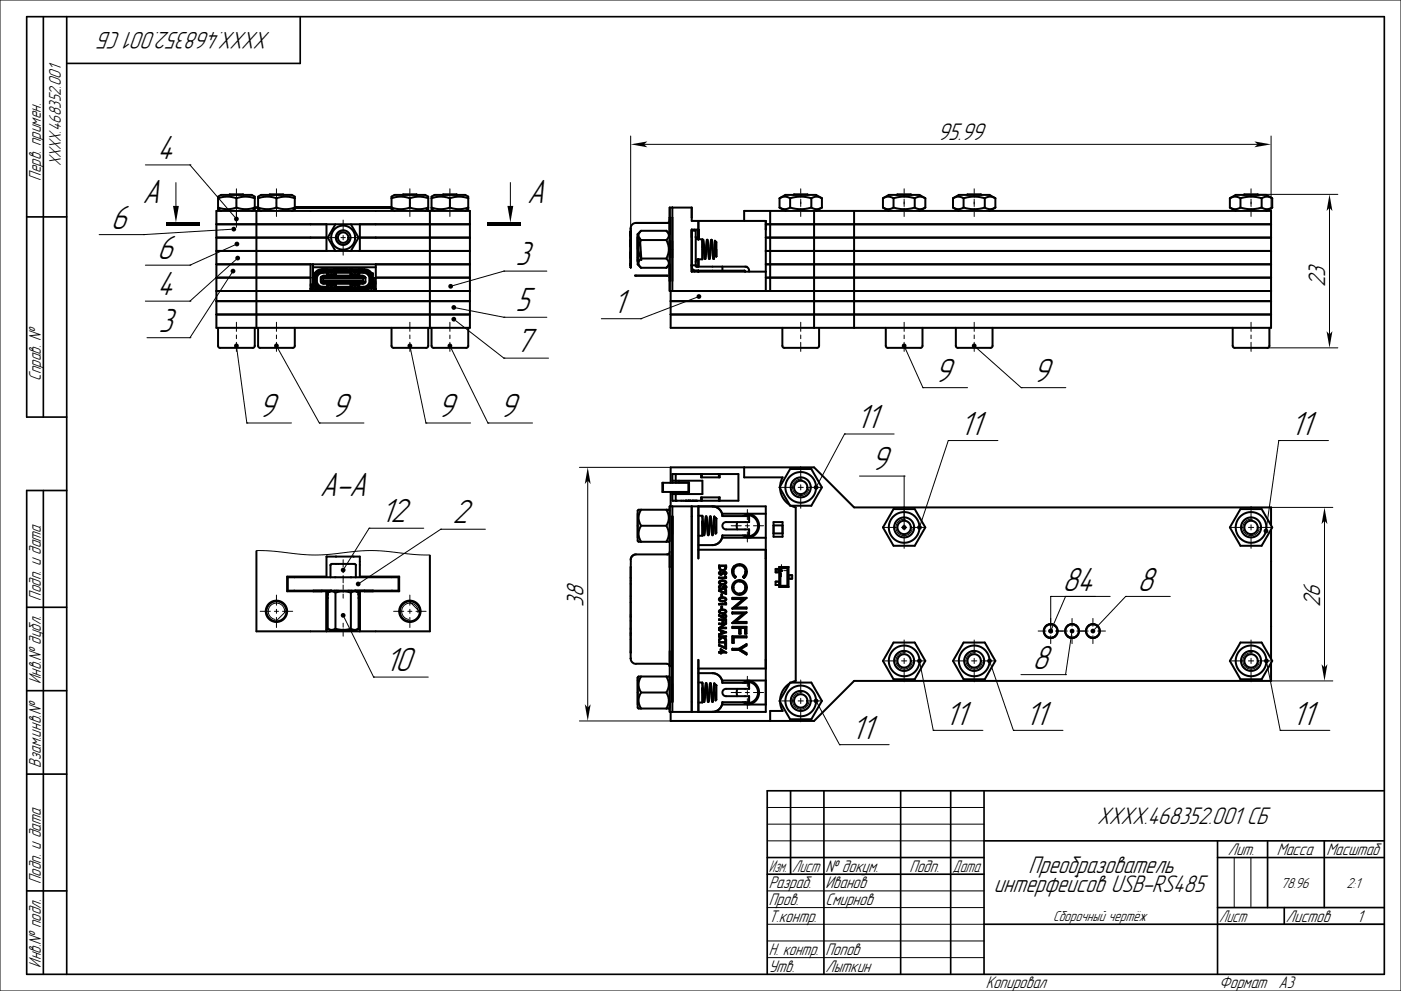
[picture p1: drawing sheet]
<svg xmlns="http://www.w3.org/2000/svg" width="420mm" height="297mm" viewBox="0 0 420 297" stroke-linecap="round" stroke-linejoin="round" font-family="sans-serif">
<path d="M0 0h420v297h-420zM230 252h65M230 242h65M230 247h65M370 257v15M375 257v15M230 277h65M230 267h65M230 272h65M365 277h50M230 282h65M230 287h65" fill="none" stroke="#000002" stroke-width=".3"/>
<g fill="none" stroke="#000002" stroke-width=".5">
<path d="M13 5v120M20 5v287M90 5v14h-70M8 65h12M20 125h-12v-120h407v287h-407v-145h12M13 147v145M8 182h12M8 207h12M8 232h12M237 237v25M247 237v55M270 237v55"/>
<path d="M285 237v55M295 237v55M415 237h-185v55M230 257h65M295 252h120M365 257h50M365 252v40M380 252v20M397 252v20M8 267h12M230 262h65M295 277h120"/>
<path d="M365 272h50M385 272v5"/>
</g>
<path d="M201 87.2h180v3.1h-180zM223.2 81.1h.1M244 87.2v3.1M256 87.2v3.1" fill="none" stroke="#000002" stroke-width=".6"/>
<circle cx="223.6" cy="79.9" r=".3" fill="#000002"/>
<g fill="none" stroke="#000002" stroke-width=".6">
<path d="M189.1 68.4v2.6M189.1 71.9v5.5M189.1 79v.1M189.1 79.5v.3M190.7 66.8h9.3M200.8 65.2v19M207.4 69.1h1.2l.1 10.8h14.8l.8 .5 .3 1M207.4 79.9l.3 .9 .7 .3h14.8l.2 .3M207.4 79.5h1.2M207.4 68.8v12.6M208.6 70.9l.5 .7M208.7 71.4l.5 .3"/>
<path d="M209.1 71.7h.3M209.2 77.7l-.5 .2M209.4 77.7l-.6 .2-.2 .6M209.4 71.7h1.2v6h-1.2M209.4 68.8v2.9M209.4 77.7v2.2M216.6 79.9v1.2M229.6 75.2h151.4v12h-150.1v-12M229.6 79.2h151.4M244 75.2v12M256 75.2v12M190.4 82.6h9.7"/>
<path d="M201 90.3h180v8h-180zM201 94.3h180M209.4 81.1v.3M229.6 83.2h151.4M244 90.3v8M256 90.3v8"/>
</g>
<circle cx="200.1" cy="66.8" r=".3" fill="#000002"/>
<g fill="none" stroke="#000002" stroke-width=".6">
<path d="M233.7 59.4a2.81 2.81 0 0 1 3.2 0M233.7 59.4l1.7-1h9.2l1.8 1M233.7 59.4v2.8M236.9 59.4a10.5 10.5 0 0 1 6.3 0M236.9 59.4v2.8M243.2 59.4a2.81 2.81 0 0 1 3.2 0M243.2 59.4v2.8M246.4 59.4v2.8M191.9 71.5l.4 6.4M192.2 77.5l-.1 .1a1.65 1.65 0 0 0 .1 2.7M192.2 71.9a5.6 5.6 0 0 0 0 5.6M192.2 69.2a1.68 1.68 0 0 0 0 2.7"/>
<path d="M192.2 69.2l-1 1v9.1l1 1M192.2 69.2h7.6M192.2 71.9h7.6M192.2 77.5h7.6M192.2 76.6l-.2 1.2M199.8 69.2a1.66 1.66 0 0 1 0 2.7M199.8 69.2l1 1M199.8 71.9a5.6 5.6 0 0 1 0 5.6M199.8 77.5a1.75 1.75 0 0 1 0 2.8M200.8 66l-.3 .6-.4 .2h-9.4a1.6 1.6 0 0 0-1.6 1.6v11.8M200.8 79.3l-1 1M201.6 62.2v25"/>
<path d="M208.2 68.8v.3M209.4 66.2v5.5M209.4 77.7v2.2M209.4 68.8h-2v12.6h22.2M210.5 72.4l.2-.5 .5 5.3 .3 .4M210.7 71.9l.2 .3 .6 5.4M210.7 72.1l-.2 2.1M211.4 77.3l.5-5.4 .6 5.3 .2 .4M211.9 71.9l.3 .3 .5 5.4M212 72.1l-.5 5.5M212.6 77.3l.6-5.4 .5 5.3 .3 .4M213.2 71.9l.3 .3 .5 5.4"/>
<path d="M213.3 72.1l-.6 5.5M214.1 77.4l-.1 .2M214.1 76l-.2 1.3M214.1 76v1.4M214.3 72.1l.5 .5-.1 4.3-.4-4.8-.2 3.9M214.6 75.3l-.5 2.1M223.1 66.2v-3h157.9v12h-151.4M229.6 71.2h151.4M229.6 67.2h151.4M230.9 63.2v12M233.7 62.2a2.81 2.81 0 0 0 3.2 0M233.7 62.2l1.7 1"/>
<path d="M236.9 62.2a10.5 10.5 0 0 0 6.3 0M243.2 62.2a2.81 2.81 0 0 0 3.2 0M244 63.2v12M246.4 62.2l-1.8 1M256 63.2v12M190.3 82.6h9.7M192.2 80.3h7.6M201 87.2h-.2v-25h6.6v4h22.2v21M208.2 81v.4M209.4 81.1v.3"/>
</g>
<path d="M377 43.3h-183.9" fill="none" stroke="#000002" stroke-width=".3"/>
<g fill="#000002">
<path d="M189.1 43.3l5-.9-1 .9 1 .8z" fill-rule="evenodd"/>
<path d="M376 42.4l5 .9-5 .8 1-.8z" fill-rule="evenodd"/>
</g>
<g fill="none" stroke="#000002" stroke-width=".3">
<path d="M189.1 40.8v31.1M240 56.6v1.4M240 58.6v.5M240 59.7v2.2M271 56.6v1.4M271 58.6v.5M271 59.7v2.2M375 56.6v1.4M375 58.6v.5M375 59.7v2.2M381 40.8v26.4M240 62.4v.6"/>
<path d="M240 63.5v1.4M271 62.4v.6M271 63.5v1.4M375 62.4v.6M375 63.5v1.4M398.6 62.3v38M240 96.6v2.7M271 96.6v2.7M375 96.6v2.7M240 100.4v1.1M240 102.6v2.7M271 100.4v1.1"/>
<path d="M271 102.6v2.7M375 100.4v1.1M375 102.6v2.7"/>
</g>
<g fill="none" stroke="#000002" stroke-width=".6">
<path d="M237.9 58.4l.1-.1h4l.2 .1M264.7 59.4a2.81 2.81 0 0 1 3.2 0M264.7 59.4v2.8M264.7 59.4l1.7-1h9.2l1.8 1M267.9 59.4a10.5 10.5 0 0 1 6.3 0M267.9 59.4v2.8M268.9 58.4l.1-.1h4l.2 .1M274.2 59.4a2.81 2.81 0 0 1 3.2 0M274.2 59.4v2.8M277.4 59.4v2.8M368.7 59.4a2.81 2.81 0 0 1 3.2 0M368.7 59.4l1.7-1h9.2l1.8 1"/>
<path d="M368.7 59.4v2.8M371.9 59.4a10.5 10.5 0 0 1 6.3 0M371.9 59.4v2.8M372.9 58.4l.1-.1h4l.2 .1M378.2 59.4a2.81 2.81 0 0 1 3.2 0M378.2 59.4v2.8M381.4 59.4v2.8M264.7 62.2a2.81 2.81 0 0 0 3.2 0M264.7 62.2l1.7 1M267.9 62.2a10.5 10.5 0 0 0 6.3 0M274.2 62.2a2.81 2.81 0 0 0 3.2 0M277.4 62.2l-1.8 1"/>
<path d="M368.7 62.2a2.81 2.81 0 0 0 3.2 0M368.7 62.2l1.7 1M371.9 62.2a10.5 10.5 0 0 0 6.3 0M378.2 62.2a2.81 2.81 0 0 0 3.2 0M381.4 62.2l-1.8 1M234.5 98.3l.1 5.4 .5 .6 10.1-.1 .3-.5v-5.4M265.5 98.3l.1 5.4 .5 .6 10.1-.1 .3-.5v-5.4M369.5 98.3l.1 5.4 .5 .6 10.1-.1 .3-.5v-5.4"/>
</g>
<g fill="#000002">
<path d="M397.7 99.3l.9 1 .8-1-.8 5z" fill-rule="evenodd"/>
<path d="M398.6 58.3l.8 5-.8-1-.9 1z" fill-rule="evenodd"/>
</g>
<path d="M292 56.6v1.4M292 58.6v.5M292 59.7v2.2M377 58.3h24.1M292 62.4v.6M292 63.5v1.4M69.5 81.9l-12.6 19.3M292 96.6v2.7M292 100.4v1.1M292 102.6v2.7M379.9 104.3h21.2" fill="none" stroke="#000002" stroke-width=".3"/>
<g fill="none" stroke="#000002" stroke-width=".6">
<path d="M285.7 59.4a2.81 2.81 0 0 1 3.2 0M285.7 59.4v2.8M285.7 59.4l1.7-1h9.2l1.8 1M288.9 59.4a10.5 10.5 0 0 1 6.3 0M288.9 59.4v2.8M289.9 58.4l.1-.1h4l.2 .1M295.2 59.4a2.81 2.81 0 0 1 3.2 0M295.2 59.4v2.8M298.4 59.4v2.8M285.7 62.2a2.81 2.81 0 0 0 3.2 0M285.7 62.2l1.7 1M288.9 62.2a10.5 10.5 0 0 0 6.3 0"/>
<path d="M295.2 62.2a2.81 2.81 0 0 0 3.2 0M298.4 62.2l-1.8 1M286.5 98.3l.1 5.4 .5 .6 10.1-.1 .3-.5v-5.4"/>
</g>
<circle cx="69.9" cy="81.3" r=".71" fill="#000002"/>
<path d="M44.1 101.2h12.8M56.9 101.2h.1M292.6 104.1l13.5 12.1" fill="none" stroke="#000002" stroke-width=".3"/>
<circle cx="292" cy="103.7" r=".71" fill="#000002"/>
<path d="M271.3 104.3l5.4 11.9M306.1 116.2h.1M306.1 116.2h13.4" fill="none" stroke="#000002" stroke-width=".3"/>
<circle cx="271" cy="103.7" r=".71" fill="#000002"/>
<path d="M208.9 89.1l-16.8 6.4M276.7 116.2h.1M276.7 116.2h13.4" fill="none" stroke="#000002" stroke-width=".3"/>
<circle cx="209.5" cy="88.9" r=".71" fill="#000002"/>
<path d="M97.6 71.2h3.3M102.2 71.2h1.3M102.9 65.9v3.3M102.9 70.6v1.3M102.9 73.2v3.3M103.2 69.2a2.01 2.01 0 0 0-2.3 1.7 2.01 2.01 0 0 0 1.7 2.3 2.01 2.01 0 0 0 2.3-1.7M104.8 71.2h3.3M180.3 95.5h11.8M192.1 95.5h.1" fill="none" stroke="#000002" stroke-width=".3"/>
<g fill="none" stroke="#000002" stroke-width=".6">
<path d="M65.4 59.4a8 8 0 0 1 5.5 0M70.9 59.4a8 8 0 0 1 5.5 0M70.9 59.4v2.8M64.9 63.2h76v35.1h-76zM64.9 79.2h76M64.9 75.2h76M64.9 71.2h33M64.9 67.2h76M65.4 62.2a8 8 0 0 0 5.5 0M65.4 62.7v-3.8l.9-.5h9.2l.9 .5v3.8l-.9 .5M65.4 62.7l.9 .5M70.9 62.2a8 8 0 0 0 5.5 0h1"/>
<path d="M76.9 63.2v35.1M88.4 62.2h29M93.1 79.2v8M93.8 79.2v6h-.7M97.9 67.2v8M100.6 67.2l-2.3 4 2.3 4M105.2 67.2l2.3 4-2.3 4M107.9 71.2h33M107.9 67.2v8M112.7 79.2v8M128 62.9l.4 .3M128.9 63.2v35.1"/>
<path d="M64.9 87.2h76M64.9 90.3h76M64.9 94.3h76M64.9 83.2h28.2M93.1 86.6h.6l.2-.2v-3.1a2.56 2.56 0 0 1 2.6-2.6h12.8a2.56 2.56 0 0 1 2.5 2.6v3.1l.3 .2h.6M93.1 85.6l.1 .9M93.7 85.2v1.3M93.8 80.1h18.9M93.8 83.4h.1M93.8 83.9h.1M93.9 87.2h.1M93.9 86.2l-.2 .3h-.6"/>
<path d="M93.9 84.5a2.56 2.56 0 0 0 2.6 2.5h12.8a2.56 2.56 0 0 0 2.5-2.5M94 82.3h.1M94.3 87v.2M94.3 82h-.3v.7M94.5 86.7h.8v.5M94.5 86.1l-.1 .8-.8 .3M94.5 83.8h.1M94.6 84.1a2.2 2.2 0 0 0 2.2 2.2h1.4M94.6 86.2l.2 .1M94.6 83.5v1.4M94.6 83.5h-.1M94.8 82.6l-.2 .9"/>
<path d="M94.8 82.3h.2l-.2 .3zM94.9 82h.1M95 81.7l.7-.4 .8-.2h12.8a2.16 2.16 0 0 1 2.1 2.2v1.2a2.16 2.16 0 0 1-2.1 2.1h-12.8a2.16 2.16 0 0 1-2.2-2.1l.1-1.7zM95.1 81.9l1.4-.6h12.8a1.96 1.96 0 0 1 1.9 2v1.2a1.96 1.96 0 0 1-1.9 1.9h-12.8a1.96 1.96 0 0 1-2-1.9l.1-1.6zM95.1 81.8l-.2 .2M95.7 86.9l.3 .1v.2M96.2 83.2h13.4v1.3h-13.4zM96.2 84.5l.1 .2M96.3 84.7l.7 .4h11.8l.6-.4M96.3 83l.7-.3h11.8l.6 .3M96.3 83l-.1 .2M96.3 83l.1 .2"/>
<path d="M96.4 83.2h.1M96.4 84.5v.1M96.4 84.6l-.1 .1M96.5 87.2l-.1-.2v.2M96.7 83.2l.2 .3M96.8 81.4l-1.8 .6M96.8 81.4a2.2 2.2 0 0 0-2.2 2.2M96.8 81.4h1.4M96.9 81.3v.1M96.9 83.5h12M96.9 83.5v.7M96.9 84.2h12"/>
<path d="M96.9 84.2l-.2 .3M97.1 83.2h.1M97.1 84.5v.1M97.5 81.3v.1M97.6 83.2h.1M97.6 84.5v.1M97.7 81.4l.4 .4M97.8 87l-.2 .2M98 87v.2M98.1 81.8h-1.3a1.8 1.8 0 0 0-1.8 1.8v.5a1.8 1.8 0 0 0 1.8 1.8h1.3M98.1 81.8v.9M98.1 85.1v.8"/>
<path d="M98.1 85.4h2.6M98.1 82.4h2.6M98.1 85.9l-.4 .4M98.1 81.3l.5 .8 .5 .2 .9-.2 .5-.8M98.1 87v.2M98.2 86.4l.4-.8 .5-.2 .9 .2 .4 .8M98.2 86.4h-.1M98.5 87v.2M98.8 81.3l.3 .4h.5l.2-.4M98.8 86.4l.3-.4h.5l.2 .4M98.9 81.4h.9M98.9 86.3h.9"/>
<path d="M99.2 87v.2M99.5 81.3v.1M99.6 87v.2M100.1 83.2h.1M100.1 84.5v.1M100.2 87v.2M100.4 81.4h4.9M100.4 86.3h4.9M100.4 86.4h.1M100.5 80.7h-.1M100.6 87v.2M100.6 83.2h.1"/>
<path d="M100.6 84.5v.1M100.7 85.9l.4 .4M100.7 85.9h4.4M100.7 81.8v.9M100.7 85.1v.8M100.7 81.8h4.4M100.7 87v.2M100.7 87.1h.5M101.1 81.4l-.4 .4M101.1 83.2h.1M101.1 84.5v.1M101.2 87v.2"/>
<path d="M101.4 86.3v.1M101.6 87.1h.6M101.6 87v.2M101.6 83.2h.1M101.6 84.5v.1M101.7 87.1v.1M102 86.3v.1M102.1 83.2h.1M102.1 84.5v.1M102.2 87v.2M102.4 86.4v.6M102.6 87.1h.6"/>
<path d="M102.6 87v.2M102.6 83.2h.1M102.6 84.5v.1M102.7 87.1v.1M103.1 83.2h.1M103.1 84.5v.1M103.2 87v.2M103.6 87.1h.6M103.6 87v.2M103.6 83.2h.1M103.6 84.5v.1M103.7 87.1v.1"/>
<path d="M103.8 86.3v.1M104.1 83.2h.1M104.1 84.5v.1M104.2 87v.2M104.4 86.3v.1M104.6 87v.2M104.6 83.2h.1M104.6 84.5v.1M104.7 81.4l.4 .4M105.1 85.4h2.6M105.1 82.4h2.6M105.1 85.9l-.4 .4"/>
<path d="M105.1 81.8v.9M105.1 85.1v.8M105.1 83.2h.1M105.1 84.5v.1M105.2 87v.2M105.2 81.3l.5 .8 .5 .2 .9-.2 .5-.8M105.3 80.7h.1M105.3 86.4h-.1M105.3 86.4l.4-.8 .5-.2 .9 .2 .4 .8M105.6 87v.2M105.6 83.2h.1M105.6 84.5v.1"/>
<path d="M105.9 86.4l.3-.4h.5l.2 .4M105.9 81.3l.3 .4h.5l.2-.4M106 86.3h.9M106 81.4h.9M106 87v.2M106.2 87v.2M106.2 81.3l.1 .1M106.6 87v.2M107.2 87v.2M107.5 81.4h1.5a2.2 2.2 0 0 1 2.2 2.2M107.5 86.4h.1M107.6 87v.2"/>
<path d="M107.7 81.8h1.3a1.8 1.8 0 0 1 1.8 1.8v.5a1.8 1.8 0 0 1-1.8 1.8h-1.3M107.7 81.8v.9M107.7 85.1v.8M107.7 85.9l.4 .4M107.7 87v.2M108 87l.1 .2M108.1 81.4l-.4 .4M108.1 83.2h.1M108.1 84.5v.1M108.3 81.3v.1M108.6 83.2h.1M108.6 84.5v.1"/>
<path d="M108.9 83.5v.7M108.9 84.2l.2 .3M108.9 81.3v.1M109.1 83.2l-.2 .3M109.2 87.2l.1-.2v.2M109.3 83.2h.1M109.3 84.5v.1M109.3 84.6l.1 .1M109.4 83l.1 .2M109.4 83l-.1 .2M109.5 84.5l-.1 .2M110.1 86.9l-.4 .1v.2"/>
<path d="M110.3 86.8v.4M110.5 82h.2M110.7 82.3h.2M111.1 82.7v.4M111.2 84.1a2.2 2.2 0 0 1-2.2 2.2h-1.5M111.2 83.9h.1M111.2 84.5h.1M111.2 83.8h.1M111.2 86.2l-.2 .1M111.2 86.1l.2 .8 .7 .3M111.2 83.5v1.4M111.5 82h.3v.7"/>
<path d="M111.6 82.3h.2M111.8 86.2l.2 .3h.7M111.8 83.4h.9M111.8 83.9h.3M111.8 84.5h.1M111.8 87.2h.1M112.1 87.2h.1M112.1 85h.6M112.7 83.4h-.6v3.1M112.7 84.5h-.5v.5M112.7 83.2h28.2"/>
<circle cx="102.9" cy="71.2" r="1.57"/>
<circle cx="102.9" cy="71.2" r="3.6"/>
<circle cx="102.9" cy="71.2" r="2.2"/>
</g>
<g fill="#000002">
<path d="M49.7 66.7h10v1h-10z" fill-rule="evenodd"/>
<path d="M146 66.7h10v1h-10z" fill-rule="evenodd"/>
</g>
<path d="M52.7 54.7v7" fill="none" stroke="#000002" stroke-width=".3"/>
<path d="M51.9 61.7h1.7l-.9 5z" fill="#000002"/>
<path d="M153 54.7v7" fill="none" stroke="#000002" stroke-width=".3"/>
<path d="M152.1 61.7h1.8l-.9 5z" fill="#000002"/>
<g fill="none" stroke="#000002" stroke-width=".3">
<path d="M70.9 56.6v1.4M70.9 58.6v.5M70.9 59.7v2.2M82.9 56.6v1.4M82.9 58.6v.5M82.9 59.7v2.2M122.9 56.6v1.4M122.9 58.6v.5M122.9 59.7v2.2M134.9 56.6v1.4M134.9 58.6v.5M134.9 59.7v2.2"/>
<path d="M70.9 62.4v.6M70.9 63.5v1.4M82.9 62.4v.6M82.9 63.5v1.4M122.9 62.4v.6M122.9 63.5v1.4M134.9 62.4v.6M134.9 63.5v1.4M70.9 96.6v2.7M82.9 96.6v2.7M122.9 96.6v2.7M134.9 96.6v2.7"/>
<path d="M136.6 96.1l14.5 11.2M70.9 100.4v1.1M70.9 102.6v2.7M82.9 100.4v1.1M82.9 102.6v2.7M122.9 100.4v1.1M122.9 102.6v2.7M134.9 100.4v1.1M134.9 102.6v2.7"/>
</g>
<g fill="none" stroke="#000002" stroke-width=".6">
<path d="M68.7 58.4l.2-.1h4l.1 .1M77.4 59.4a8 8 0 0 1 5.5 0M80.7 58.4l.2-.1h4l.1 .1M82.9 59.4a8 8 0 0 1 5.5 0M82.9 59.4v2.8M117.4 59.4a8 8 0 0 1 5.5 0M120.7 58.4l.2-.1h4l.1 .1M122.9 59.4a8 8 0 0 1 5.5 0M122.9 59.4v2.8M129.4 59.4a8 8 0 0 1 5.5 0M132.7 58.4l.2-.1h4l.1 .1M134.9 59.4a8 8 0 0 1 5.5 0"/>
<path d="M134.9 59.4v2.8M77.4 62.2a8 8 0 0 0 5.5 0M77.4 62.7v-3.8l.9-.5h9.2l.9 .5v3.8l-.9 .5M77.4 62.7l.9 .5M82.9 62.2a8 8 0 0 0 5.5 0M117.4 62.2a8 8 0 0 0 5.5 0M117.4 62.7v-3.8l.9-.5h9.2l.9 .5v3.8l-.9 .5M117.4 62.7l.9 .5M122.9 62.2a8 8 0 0 0 5.5 0M129.4 62.2a8 8 0 0 0 5.5 0M129.4 62.7v-3.8l.9-.5h9.2l.9 .5v3.8l-.9 .5M129.4 62.7l.9 .5"/>
<path d="M134.9 62.2a8 8 0 0 0 5.5 0M65.4 98.3v5.4l.6 .6 10.1-.1 .3-.5v-5.4M77.4 98.3v5.4l.6 .6 10.1-.1 .3-.5v-5.4M117.4 98.3v5.4l.6 .6 10.1-.1 .3-.5v-5.4M129.4 98.3v5.4l.6 .6 10.1-.1 .3-.5v-5.4"/>
</g>
<circle cx="136" cy="95.7" r=".71" fill="#000002"/>
<path d="M136.7 92.3l14.4 2.8M151.1 107.3h.1M151.1 107.3h13.3" fill="none" stroke="#000002" stroke-width=".3"/>
<circle cx="136" cy="92.1" r=".71" fill="#000002"/>
<path d="M151.1 95.1h.1M151.1 95.1h12.8M151.1 81.3l-15.3 4.3" fill="none" stroke="#000002" stroke-width=".3"/>
<circle cx="135.1" cy="85.8" r=".71" fill="#000002"/>
<path d="M70.7 77.8l-13.8 12.5M151.1 81.3h.1M151.1 81.3h12.8" fill="none" stroke="#000002" stroke-width=".3"/>
<circle cx="71.3" cy="77.4" r=".71" fill="#000002"/>
<path d="M70.4 73.4l-13.5 6.1M43.6 90.3h13.3M56.9 90.3h.1" fill="none" stroke="#000002" stroke-width=".3"/>
<circle cx="71" cy="73.1" r=".71" fill="#000002"/>
<path d="M43.6 79.5h13.3M56.9 79.5h.1M69.4 68.7l-26.3 1.6" fill="none" stroke="#000002" stroke-width=".3"/>
<circle cx="70.1" cy="68.7" r=".71" fill="#000002"/>
<path d="M56.9 49.4l13.5 15.7M29.7 70.3h13.4M43.1 70.3h.1" fill="none" stroke="#000002" stroke-width=".3"/>
<circle cx="70.9" cy="65.6" r=".71" fill="#000002"/>
<path d="M43.6 49.4h13.3M56.9 49.4h.1M70.9 63.2v4.9M135.2 104.3l11.1 22.5" fill="none" stroke="#000002" stroke-width=".3"/>
<circle cx="134.9" cy="103.7" r=".71" fill="#000002"/>
<path d="M123 104.4l4.7 22.4M146.3 126.8h.1M146.3 126.8h13.4" fill="none" stroke="#000002" stroke-width=".3"/>
<circle cx="122.9" cy="103.7" r=".71" fill="#000002"/>
<path d="M83.2 104.3l12.5 22.5M127.7 126.8h.1M127.7 126.8h13.4" fill="none" stroke="#000002" stroke-width=".3"/>
<circle cx="82.9" cy="103.7" r=".71" fill="#000002"/>
<path d="M71 104.4l3 22.4M95.7 126.8h.1M95.7 126.8h13.4" fill="none" stroke="#000002" stroke-width=".3"/>
<circle cx="70.9" cy="103.7" r=".71" fill="#000002"/>
<g fill="none" stroke="#000002" stroke-width=".3">
<path d="M74 126.8h.1M74 126.8h13.4M219.2 157.6h3M223.4 157.6h1.3M224 152.7v3M224 157v1.2M224 159.4v3M225.9 157.6h3M232.4 171h1.2M234 171h.5M234.3 169.2v1.1M234.3 170.8v.4"/>
<path d="M234.3 171.7v1.1M234.9 171h1.2M219.2 207.5h3M223.4 207.5h1.3M224 202.7v3M224 206.9v1.3M224 209.4v3M225.9 207.5h3"/>
</g>
<g fill="none" stroke="#000002" stroke-width=".6">
<path d="M198.6 144.7h7.8v2.7h-7.8zM198.8 144.7v2.7M201 147.4v4.4M201.6 144.1h9v4h-9M201.6 144.7v-2.6h19.8v8h-19.8v-2.7M201.8 150.1h.1M202.6 142.1v2.6M202.6 147.4v2.7M202.6 144.6h4v3h-4M202.7 150.1h-.1M202.9 150.1h.1M203.6 144.1v.5"/>
<path d="M203.6 147.6v.5M204.2 150.1h.1M204.4 150.1h.1M204.9 150.1h.1M205.4 150.1h.4M205.5 150.1h.1M205.9 150.1h.1M206.1 150.1h1.1M206.3 150.1h.1M206.4 150.1h.1M206.5 150.1h.1M206.8 150.1h.1"/>
<path d="M207 150.1h.1M207.5 150.1h.1M207.8 150.1h.1M207.9 150.1h.1M208.2 150.1h-.8M208.4 150.1h.1M208.7 150.1h.1M208.8 150.1h.1M209 150.1h-.7M209.4 154.6h1.2v6h-1.2M210.2 142.1v1h5.6v-1M210.2 150.1v-1h5.6v1"/>
<path d="M210.4 142.1v1M210.4 149.1v1M215.5 142.1v1M215.5 149.1v1M216.4 154h13.2M221 156.5l-.2 1.1 .2 1.1M222.7 154.7a3.2 3.2 0 0 1 4.5 2.9 3.2 3.2 0 0 1-4.5 2.9M223.1 140.1h-22.1v4.6M224 154a3.6 3.6 0 0 1 3.6 3.6 3.6 3.6 0 0 1-3.6 3.6M224.6 154.7h-8a3 3 0 0 0-3-2.9h-4.2v13M224.6 154.4v2.1h-6.9a1.1 1.1 0 0 0-1.1 1.1 1.1 1.1 0 0 0 1.1 1.1h6.9v2M224.6 154.5l-1.2-.1v.3"/>
<path d="M231.9 156.5h2.7v4.4h-2.7zM231.9 157.5h2.7M231.9 159.9h2.7M190.4 166.2a2.24 2.24 0 0 0-1.3 2.8v28.4M200 166.2h-9.3a1.6 1.6 0 0 0-1.6 1.6M215.6 169.5v.5M215.6 173.1v.2M215.6 176.9l-.1 .1M215.7 174.5l.1 .2M215.7 179.6l.1 .2M215.7 174.5h.1M215.7 179.6h.1"/>
<path d="M215.7 171.7l.1 .2M215.8 174.4l-.1 .1M215.8 179.5l-.1 .1M215.8 170.2v.2M215.8 170.4h.1M215.8 170.4l.2 .2M216 172l.1 .1M216 175.6l-.2 .2M216 176.4h.2M216.3 178.1v.8M216.3 172.2l-.2 .1M216.3 172h.1"/>
<path d="M216.4 161.2h13.2M216.6 176.5l-.4 .1M216.6 171.7l-.3 .3M223.4 160.5v.2M223.4 160.6h1.2M224.6 160.5h-8a3 3 0 0 1-3 2.9h-4.2M233.6 174.3h-1.1v1h1.1M233.6 170.5h-1.1v1h1.1M233.6 175.9h2.8M233.6 169.9h2.8M233.6 169.9v6M233.6 169.9l.4 .4"/>
<path d="M234 175.6l-.4 .3M234 175.6h2M234 170.3h2M234 170.3v5.3M236 170.3v5.3M236 175.6l.4 .3M236.4 169.9v6M236.4 169.9l-.4 .4M236.4 172.4h1.1v1h-1.1M189.1 197.3v.1M189.1 197.3a1.6 1.6 0 0 0 1.6 1.7M190.7 198.9h9.3"/>
<path d="M215.6 181v.2M215.6 185.6v.2M215.6 186.9v.1M215.6 188.3h.1M215.6 188.6v.2l.6 .3v.7l-.6 .3v.2M215.6 190.7v.1M215.6 192.4v.2M215.6 195.4v.2M215.6 193.3l-.1 .1M215.6 184.3l-.1 .2 1 .5M215.7 183.3l.1 .1M215.7 183.3h.1"/>
<path d="M215.8 183.2l-.1 .1M216.1 194.5v.9M216.1 195.6v.2M216.3 181.8v.7M216.5 190.8l-.9 .9v.2M216.6 185.8v.7M313.7 187.4v.2M313.7 190.7v.1M314.2 191.1h.3M314.6 187.1h.8M315.5 191.1h.3M316.2 187.4v.2"/>
<path d="M316.2 190.7v.1M320.1 187.4v.2M320.1 190.7v.1M320.6 191.1h.3M321 187.1h.8M321.9 191.1h.3M322.6 187.4v.2M322.6 190.7v.1M326.4 187.4v.2M326.4 190.7v.1M326.8 191.1h.4M327.2 187.1h.9"/>
<path d="M328.1 191.1h.3M328.9 187.4v.2M328.9 190.7v.1M201 213.4v2.7h29.9M209.4 201.7h4.2a3 3 0 0 1 3 2.9h8M209.4 200.4v12.9h4.2a3 3 0 0 0 3-2.9h8M209.4 204.5h1.2v6h-1.2M216.4 203.9h13.2M216.4 211.1h13.2M221 206.4l-.2 1.1 .2 1.1M222.7 204.6a3.2 3.2 0 0 1 4.5 2.9 3.2 3.2 0 0 1-4.5 2.9M223.4 210.4v.3"/>
<path d="M223.4 210.6h1.2M224 203.9a3.6 3.6 0 0 1 3.6 3.6 3.6 3.6 0 0 1-3.6 3.6M224.6 204.4v2h-6.9a1.1 1.1 0 0 0-1.1 1.1 1.1 1.1 0 0 0 1.1 1.1h6.9v2.1M224.6 204.5l-1.2-.1v.2"/>
<circle cx="234.3" cy="171" r=".15"/>
<circle cx="327.6" cy="189.1" r="2"/>
</g>
<circle cx="216.6" cy="171.7" r=".3" fill="#000002"/>
<g fill="none" stroke="#000002" stroke-width=".6">
<path d="M192.2 152.8a4.3 4.3 0 0 0 0 4.8M192.2 157.6a4.3 4.3 0 0 0 0 4.8M192.2 157.6h7.6M199.8 152.8a4.3 4.3 0 0 1 0 4.8M199.8 157.6a4.3 4.3 0 0 1 0 4.8M200.8 151.8h28.8v61.6h-28.8zM200.8 153l-.3-.2h-9.1l-.2 .2v9.1l.2 .3h9.1l.3-.3M201.6 151.8v61.6M207.4 151.8v61.6M209.4 151.8v15.6M210.6 154.9l.5 5.5 .7-5.7 .6 5.7 .6-5.7 .7 5.7 .4-3.7M214.1 155l-.6 5.4-.6-5.7-.6 5.7-.7-5.7-.6 5.7-.4-4.1"/>
<path d="M214.1 155v-.2l.4 5.2 .3-.3v-4.3M214.1 155v1.7M214.1 154.8l.7 .6M214.2 155.9l-.1 .8M214.8 155.4h.1M233.9 146.3l.2 1.6 .5 1.2 1 1.3 1.1 .9M233.9 145.8l.2-1.6 .5-1.1h-11.5v-3h20.9l12 12h125v5.4M237.2 151.6l1.3 .5v52l-1.3 .5M381 158.7v38.8M200.1 166.1a.53 .53 0 0 1 .6 .2 .53 .53 0 0 1 .1 .6v3.1M200.8 170h.1M200.8 165.4l-.3 .5-.5 .3"/>
<path d="M209.4 164.8h20.2M215.6 169.5h2.1a1.14 1.14 0 0 1-1.1 1.5 1.14 1.14 0 0 1-1-1.5zM215.6 173.1h1.9v-.3l.2 .1v.4h-2.1zM215.6 176.9l1.9 .8v-.9h.2v1.2l-2.2-1zM215.6 174.2a1.38 1.38 0 0 1 2.1 .3 1.28 1.28 0 0 1-2.2 0zM215.6 179.3a1.38 1.38 0 0 1 2.1 .3 1.28 1.28 0 0 1-2.2 0zM215.8 169.7h1.7a.89 .89 0 0 1-.9 1.1 .89 .89 0 0 1-.8-1.1zM215.8 179.4l.2-.1a.92 .92 0 0 1 1.5 .5l-.6 .3a.66 .66 0 0 1-.8 0 .66 .66 0 0 1-.3-.7zM215.8 174.3l.2-.1a.92 .92 0 0 1 1.5 .5l-.6 .3a.66 .66 0 0 1-.8 0 .66 .66 0 0 1-.3-.7zM216.3 178.1h.2v.8h-.2zM216.8 175.9h-.2a.45 .45 0 0 1-.3 .5 .45 .45 0 0 1-.6-.4 .45 .45 0 0 1 .4-.5v-.2a.64 .64 0 0 0-.4 1 .64 .64 0 0 0 1.1 0l.4 .2M216.8 175.9l.4 .4"/>
<path d="M216.8 175.9l.1 .1M217.1 176.3h.1M217.2 175.4l.3 .6M217.2 175.4l.5 .6M217.2 175.4h.2M217.2 171.3h.2M217.2 171.3l-1.1 .8a.32 .32 0 0 1-.3-.2 .32 .32 0 0 1 .1-.4l.2-.1a.46 .46 0 0 0-.6 .4 .46 .46 0 0 0 .6 .5l1-.8 .4 .2M217.2 171.3l.5 .5M217.4 176.5h-.2M217.4 170.3h.1M217.5 171.7l-.2 .4 .1 .1M217.5 176l-.3 .3"/>
<path d="M217.5 171.7h.1M217.5 176h.1M217.6 172l-.2 .2M217.7 169.8v.3M217.7 175.7v.3M217.7 171.6v.2M217.7 176l-.1 .4-.4 .1M217.7 171.8l-.3 .4M217.7 171.8v.1M217.7 176v.2M219.5 171.4a2.22 2.22 0 0 0 .8 1.8l.3-.3M219.6 179.2h4.2l-3.3 2.8h3.3v.4h-4.2l3.3-2.9h-3.3z"/>
<path d="M220.2 169.6l-.6 .8-.1 1M220.2 169.6a2.28 2.28 0 0 1 3.3 .3 2.28 2.28 0 0 1-.5 3.3M220.3 172.6l.3 .3M220.6 172.9a1.87 1.87 0 0 1-.3-2.8 1.87 1.87 0 0 1 2.8 0 1.87 1.87 0 0 1-.3 2.8l.2 .3M223.4 172.8l-.4 .4M200 199l.5 .2 .3 .4M200.7 199.5l.1 .2M200.8 199.6h.1M209.4 197.8v15.6M215.6 186.9h2.1l-1.6 1.2h1.6v.2h-2.1l1.5-1.3h-1.5zM215.6 188.6l2.1 .9-2.1 .8v-.2l.6-.3v-.7l-.6-.3zM215.6 181h1.9v-.3l.2 .1v.4h-2.1z"/>
<path d="M215.6 185.6h2.1v.9h-.2v-.7h-.7v.7h-.2v-.7h-1zM215.6 192.4h1.9v-.4h.2v1h-.2v-.4h-1.9zM215.6 190.7h2.1v.1h-.8l.8 .8v.2l-1-.9-1.1 1v-.2l.9-.9h-.9zM215.6 188.3h.1M215.6 193.3l1.9 .8v-.9h.2v1.2l-2.2-1zM215.6 184.3l.9 .5a.64 .64 0 0 1 .8-.7 .64 .64 0 0 1 .4 1 .64 .64 0 0 1-1.1 0l-1.1-.6zM215.6 183a1.38 1.38 0 0 1 2.1 .3 1.28 1.28 0 0 1-2.2 0zM215.8 183h.2a.92 .92 0 0 1 1.5 .4l-.6 .3a.66 .66 0 0 1-.8 .1 .66 .66 0 0 1-.3-.8zM216.1 194.5l1.6 1.1h-1.4v.2l-.7-.2v-.2h.5zM216.3 194.9l.8 .5h-.8zM216.3 181.8h.2v.7h-.2zM216.5 189.2l.7 .3-.7 .3z"/>
<path d="M216.7 184.7h.1M216.7 184.7v.1M216.7 184.5v.2M217.3 185.2l-.2 .1M219.6 183.5h4.2l-3.3 2.9h3.3v.4h-4.2l3.3-2.9h-3.3zM219.6 187.8h4.2v2.1h-.4v-1.7h-1.3v1.7h-.5v-1.7h-2zM219.6 190.7h4.2v.4h-3.8v1.6h-.4zM219.6 194.4h2l2.2-1.3v.4l-1.8 1.1 1.8 1.1v.5l-2.2-1.4h-2zM381 198.7v5.4h-125l-12 12h-13.1v-3h3.7l-.6-1.5-.1-1.2M192.2 202.7a4.3 4.3 0 0 0 0 4.8M192.2 207.5a4.3 4.3 0 0 0 0 4.8M192.2 207.5h7.6"/>
<path d="M199.8 202.7a4.3 4.3 0 0 1 0 4.8M199.8 207.5a4.3 4.3 0 0 1 0 4.8M200.8 203l-.3-.3h-9.1l-.2 .3v9.1l.2 .2h9.1l.3-.2M209.4 200.4h20.2M210.6 204.8l.5 5.6 .7-5.7 .6 5.7 .6-5.7 .7 5.7 .4-3.7M214.1 205l-.6 5.4-.6-5.7-.6 5.7-.7-5.7-.6 5.7-.4-4.2M214.1 205v-.2l.4 5.1 .3-.2v-4.3M214.1 205v1.7M214.1 204.8l.7 .6M214.2 205.9l-.1 .8M214.8 205.4h.1M216.6 210.4a3 3 0 0 1-3 2.9"/>
<path d="M236.7 204.9l-1.8 1.6a6.2 6.2 0 0 0-1 3.3M236.9 204.6h6.3l3.2 5.5-3.2 5.5h-6.3l-3.2-5.5z"/>
<circle cx="221.6" cy="176.1" r="1.83"/>
<circle cx="221.7" cy="176.1" r="2.23"/>
<circle cx="217.1" cy="184.7" r=".41"/>
<circle cx="315" cy="189.1" r="2.1"/>
<circle cx="315" cy="189.1" r="2"/>
<circle cx="321.4" cy="189.1" r="2"/>
<circle cx="321.4" cy="189.1" r="2.1"/>
<circle cx="327.6" cy="189.1" r="2.1"/>
<circle cx="240" cy="210.1" r="3"/>
<circle cx="240" cy="210.1" r="4.6"/>
</g>
<g fill="none" stroke="#000002" stroke-width=".3">
<path d="M176.2 144.1v68M311.2 189.1h2.4M314.5 189.1h1M315 185.4v2.3M315 188.7v.9M315 190.5v2.4M316.4 189.1h3.6M320.9 189.1h1M321.4 185.4v2.3M321.4 188.7v.9M321.4 190.5v2.4M322.8 189.1h3.4"/>
<path d="M327.2 189.1h.9M327.6 185.4v2.3M327.6 188.7v.9M327.6 190.5v2.4M329.1 189.1h2.3M240.5 207.1a3 3 0 0 0-3.4 2.5 3 3 0 0 0 2.5 3.4 3 3 0 0 0 3.4-2.5"/>
</g>
<g fill="#000002">
<path d="M175.3 211.1l.9 1 .9-1-.9 5z" fill-rule="evenodd"/>
<path d="M176.2 140.1l.9 5-.9-1-.9 1z" fill-rule="evenodd"/>
</g>
<path d="M173.7 140.1h27.3M397.1 156.1v44M173.7 216.1h27.3" fill="none" stroke="#000002" stroke-width=".3"/>
<g fill="#000002">
<path d="M396.2 199.1l.9 1 .8-1-.8 5z" fill-rule="evenodd"/>
<path d="M397.1 152.1l.8 5-.8-1-.9 1z" fill-rule="evenodd"/>
</g>
<g fill="none" stroke="#000002" stroke-width=".3">
<path d="M240 139.8v3.9M253.2 130.1l-8.2 15.3M233.8 146.1h3.9M239.3 146.1h1.5M240 145.3v1.6M240 148.4v3.9M240.4 143.6a2.46 2.46 0 0 0-2.8 2.1 2.46 2.46 0 0 0 2.1 2.8 2.46 2.46 0 0 0 2.8-2M240.5 143.1a3 3 0 0 0-3.4 2.5 3 3 0 0 0 2.5 3.4 3 3 0 0 0 3.4-2.5M242.4 146.1h3.9M264.8 158.1h3.9M270.3 158.1h1.5M271 151.8v3.9"/>
<path d="M271 157.3v1.6M271.4 155.6a2.46 2.46 0 0 0-2.8 2.1 2.46 2.46 0 0 0 2.1 2.8 2.46 2.46 0 0 0 2.8-2M271.5 155.1a3 3 0 0 0-3.4 2.5 3 3 0 0 0 2.5 3.4 3 3 0 0 0 3.4-2.5M273.4 158.1h3.9M368.8 158.1h3.9M374.3 158.1h1.5M375 151.8v3.9M375 157.3v1.6M375.4 155.6a2.46 2.46 0 0 0-2.8 2.1 2.46 2.46 0 0 0 2.1 2.8 2.46 2.46 0 0 0 2.8-2M375.5 155.1a3 3 0 0 0-3.4 2.5 3 3 0 0 0 2.5 3.4 3 3 0 0 0 3.4-2.5M377.4 158.1h3.9M381 152.1h18.6"/>
<path d="M271 160.4v3.9M375 160.4v3.9M264.8 198.1h3.9M270.3 198.1h1.5M271 191.8v3.9M271 197.3v1.6M271.4 195.6a2.46 2.46 0 0 0-2.8 2.1 2.46 2.46 0 0 0 2.1 2.8 2.46 2.46 0 0 0 2.8-2M271.5 195.1a3 3 0 0 0-3.4 2.5 3 3 0 0 0 2.5 3.4 3 3 0 0 0 3.4-2.5M273.4 198.1h3.9M285.8 198.1h3.9M291.3 198.1h1.5M292 191.8v3.9"/>
<path d="M292 197.3v1.6M292.4 195.6a2.46 2.46 0 0 0-2.8 2.1 2.46 2.46 0 0 0 2.1 2.8 2.46 2.46 0 0 0 2.8-2M292.5 195.1a3 3 0 0 0-3.4 2.5 3 3 0 0 0 2.5 3.4 3 3 0 0 0 3.4-2.5M294.4 198.1h3.9M368.8 198.1h3.9M374.3 198.1h1.5M375 191.8v3.9M375 197.3v1.6M375.4 195.6a2.46 2.46 0 0 0-2.8 2.1 2.46 2.46 0 0 0 2.1 2.8 2.46 2.46 0 0 0 2.8-2M375.5 195.1a3 3 0 0 0-3.4 2.5 3 3 0 0 0 2.5 3.4 3 3 0 0 0 3.4-2.5M377.4 198.1h3.9M233.8 210.1h3.9"/>
<path d="M239.3 210.1h1.5M240 203.8v3.9M240 209.3v1.6M240 212.4v3.9M240.4 207.6a2.46 2.46 0 0 0-2.8 2.1 2.46 2.46 0 0 0 2.1 2.8 2.46 2.46 0 0 0 2.8-2M242.4 210.1h3.9M271 200.4v3.9M292 200.4v3.9M375 200.4v3.9M381 204.1h18.6"/>
</g>
<g fill="none" stroke="#000002" stroke-width=".6">
<path d="M236.9 140.6h6.3l3.2 5.5-3.2 5.5h-6.3l-3.2-5.5zM267.9 152.6h6.3l3.2 5.5-3.2 5.5h-6.3l-3.2-5.5zM371.9 152.6h6.3l3.2 5.5-3.2 5.5h-6.3l-3.2-5.5zM267.9 192.6h6.3l3.2 5.5-3.2 5.5h-6.3l-3.2-5.5zM288.9 192.6h6.3l3.2 5.5-3.2 5.5h-6.3l-3.2-5.5zM371.9 192.6h6.3l3.2 5.5-3.2 5.5h-6.3l-3.2-5.5z"/>
<circle cx="240" cy="146.1" r="2"/>
<circle cx="240" cy="146.1" r="3"/>
<circle cx="240" cy="146.1" r="4.6"/>
<circle cx="271" cy="158.1" r="2"/>
<circle cx="271" cy="158.1" r="3"/>
<circle cx="271" cy="158.1" r="4.6"/>
<circle cx="375" cy="158.1" r="4.6"/>
<circle cx="375" cy="158.1" r="3"/>
<circle cx="375" cy="158.1" r="2"/>
<circle cx="271" cy="198.1" r="2"/>
<circle cx="271" cy="198.1" r="3"/>
<circle cx="271" cy="198.1" r="4.6"/>
<circle cx="292" cy="198.1" r="4.6"/>
<circle cx="292" cy="198.1" r="2"/>
<circle cx="292" cy="198.1" r="3"/>
<circle cx="375" cy="198.1" r="4.6"/>
<circle cx="375" cy="198.1" r="3"/>
<circle cx="375" cy="198.1" r="2"/>
<circle cx="240" cy="210.1" r="2"/>
</g>
<circle cx="244.6" cy="146.1" r=".71" fill="#000002"/>
<path d="M253.2 130.1h.1M253.2 130.1h14.9M284.3 132l-8.4 25.4" fill="none" stroke="#000002" stroke-width=".3"/>
<circle cx="275.6" cy="158.1" r=".71" fill="#000002"/>
<path d="M284.3 132h.1M284.3 132h14.9M383.4 132l-3.8 26.4" fill="none" stroke="#000002" stroke-width=".3"/>
<circle cx="379.5" cy="159.1" r=".71" fill="#000002"/>
<path d="M383.4 132h.1M383.4 132h14.8M379.8 198.8l4 20.1" fill="none" stroke="#000002" stroke-width=".3"/>
<circle cx="379.6" cy="198.1" r=".71" fill="#000002"/>
<path d="M296.9 198.7l6.9 20.2M383.8 218.9h.1M383.8 218.9h14.9" fill="none" stroke="#000002" stroke-width=".3"/>
<circle cx="296.6" cy="198.1" r=".71" fill="#000002"/>
<path d="M275.8 198.8l4 20.1M303.8 218.9h.1M303.8 218.9h14.9" fill="none" stroke="#000002" stroke-width=".3"/>
<circle cx="275.6" cy="198.1" r=".71" fill="#000002"/>
<path d="M245 210.7l6.7 12.5M279.8 218.9h.1M279.8 218.9h14.9" fill="none" stroke="#000002" stroke-width=".3"/>
<circle cx="244.6" cy="210.1" r=".71" fill="#000002"/>
<path d="M319.4 178.7l-4.1 9.8M251.7 223.2h.1M251.7 223.2h14.9" fill="none" stroke="#000002" stroke-width=".3"/>
<circle cx="315" cy="189.1" r=".71" fill="#000002"/>
<path d="M319.4 178.7h.1M319.4 178.7h13.4M321.3 189.8l-1.9 12.4" fill="none" stroke="#000002" stroke-width=".3"/>
<circle cx="321.4" cy="189.1" r=".71" fill="#000002"/>
<path d="M337.5 178.7l-9.4 9.9M306.1 202.2h13.3M319.4 202.2h.1" fill="none" stroke="#000002" stroke-width=".3"/>
<circle cx="327.6" cy="189.1" r=".71" fill="#000002"/>
<path d="M315 178.7v9.7M337.5 178.7h.1M337.5 178.7h13.3" fill="none" stroke="#000002" stroke-width=".3"/>
<circle cx="315" cy="189.1" r=".71" fill="#000002"/>
<path d="M271 142.7v14.7M315 178.7h.1M315 178.7h13.4" fill="none" stroke="#000002" stroke-width=".3"/>
<circle cx="271" cy="158.1" r=".71" fill="#000002"/>
<path d="M257.7 142.7h13.3M271 142.7h.1M102.9 167.7v2.2M102.9 170.8v.8M102.9 172.5v2.2M102.9 175.3v1.3M102.9 177.1v.4M102.9 178v1.3M102.9 186.8v1.2M102.9 188.5v.5M102.9 189.4v1.3" fill="none" stroke="#000002" stroke-width=".3"/>
<g fill="none" stroke="#000002" stroke-width=".6">
<path d="M76.9 165v24.2h52v-24.2M86.3 173h33.2v4h-33.2zM98.3 177.6l1-.4 1.3 .4M98.3 177.6v10.8M99.1 173v-3.6l.4-.4 7 .1 .2 .3v3.6M99.3 177l-1 .6M100.6 177.6a7.7 7.7 0 0 1 4.6 0M100.6 177.6v10.8M105.2 177.6l1.1-.4 1.2 .4M105.2 177.6v10.8M106.5 177l1 .6M107.5 177.6v10.8"/>
<path d="M97.9 189.2v-12h-11.8v-4.4h11.8v-6h10v6h11.8v4.4h-11.8v12M98.3 188.4l1.2 .4 1.1-.4M98.3 188.4l1 .6h7.2l1-.6M100.6 188.4a7.7 7.7 0 0 0 4.6 0M105.2 188.4l1.2 .4 1.1-.4"/>
<circle cx="82.9" cy="183.2" r="3.2"/>
<circle cx="122.9" cy="183.2" r="3.2"/>
</g>
<circle cx="82.9" cy="183.2" r="3" fill="#fff"/>
<path d="M82.9 178.3v3.1M78 183.2h3M82.3 183.2h1.2M82.9 182.6v1.2M82.9 185v3.1M84.7 183.2h3M85.3 183.6a2.46 2.46 0 0 0-2-2.8 2.46 2.46 0 0 0-2.9 2 2.46 2.46 0 0 0 2.1 2.8M85.9 183l-3.2 3.2" fill="none" stroke="#000002" stroke-width=".3"/>
<circle cx="82.9" cy="183.2" r="3" fill="none" stroke="#000002" stroke-width=".6"/>
<circle cx="122.9" cy="183.2" r="3" fill="#fff"/>
<path d="M76.9 165a96.1 96.1 0 0 1 13.4 1.1 74.4 74.4 0 0 0 16.7-.9 74.4 74.4 0 0 1 16.7 .9l5.2 .2M122.9 178.3v3.1M103.2 185.1l8.8 17.8M118 183.2h3M122.3 183.2h1.2M122.7 180.2l3.2 3.2M122.9 182.6v1.2M122.9 185v3.1M124.7 183.2h3M125.3 183.6a2.46 2.46 0 0 0-2-2.8 2.46 2.46 0 0 0-2.9 2 2.46 2.46 0 0 0 2.1 2.8" fill="none" stroke="#000002" stroke-width=".3"/>
<circle cx="122.9" cy="183.2" r="3" fill="none" stroke="#000002" stroke-width=".6"/>
<circle cx="102.9" cy="184.4" r=".71" fill="#000002"/>
<path d="M110.7 158.3l-7.4 11.9M112 202.9h.1M112 202.9h16.4" fill="none" stroke="#000002" stroke-width=".3"/>
<circle cx="102.9" cy="170.8" r=".71" fill="#000002"/>
<path d="M110.7 158.3h.1M110.7 158.3h16.3M132.1 158.6l-24.1 16" fill="none" stroke="#000002" stroke-width=".3"/>
<circle cx="107.4" cy="175" r=".71" fill="#000002"/>
<path d="M132.1 158.6h.1M132.1 158.6h13.4" fill="none" stroke="#000002" stroke-width=".3"/>
<g font-size="9.4" fill="#000002">
<text x="47.1" y="47.7">4</text>
<text x="42.7" y="60.7">А</text>
<text x="158" y="60.7">А</text>
<text x="33.2" y="68.6">6</text>
<text x="47.1" y="77.7">6</text>
<text x="154.6" y="79.5">3</text>
<text x="47.1" y="88.5">4</text>
<text x="154.6" y="93.3">5</text>
<text x="183.8" y="93.8">1</text>
<text x="47.6" y="99.5">3</text>
<text x="154.6" y="105.6">7</text>
<text x="280.2" y="114.4">9</text>
<text x="309.6" y="114.4">9</text>
<text x="77.5" y="125">9</text>
<text x="99.2" y="125">9</text>
<text x="131.2" y="125">9</text>
<text x="149.8" y="125">9</text>
<text x="256.7" y="128.3">11</text>
<text x="287.8" y="130.3">11</text>
<text x="386.9" y="130.3">11</text>
<text x="261.2" y="140.9">9</text>
<text x="95.9" y="148.7">А-А</text>
<text x="114.2" y="156.6">12</text>
<text x="135.6" y="156.9">2</text>
<text x="318.5" y="177">84</text>
<text x="341" y="177">8</text>
<text x="115.5" y="201.2">10</text>
<text x="309.6" y="200.4">8</text>
<text x="255.2" y="221.4">11</text>
<text x="283.3" y="217.1">11</text>
<text x="307.3" y="217.1">11</text>
<text x="387.3" y="217.1">11</text>
</g>
<g font-size="6.7" fill="#000002">
<text x="81.1" y="9.5" transform="rotate(-180 81.1 9.5)">XXXX.468352.001 СБ</text>
<text x="281.1" y="42">95.99</text>
<text x="397.3" y="86.1" transform="rotate(-90 397.3 86.1)">23</text>
<text x="174.9" y="181.8" transform="rotate(-90 174.9 181.8)">38</text>
<text x="395.8" y="182" transform="rotate(-90 395.8 182)">26</text>
<text x="328.9" y="247">XXXX.468352.001 СБ</text>
<text x="308.3" y="261.6">Преобразователь</text>
<text x="297.9" y="267.4">интерфейсов USB–RS485</text>
</g>
<g font-size="4.7" fill="#000002">
<text x="18.3" y="49.9" transform="rotate(-90 18.3 49.9)">XXXX.468352.001</text>
<text x="12.2" y="54.2" transform="rotate(-90 12.2 54.2)">Перв. примен.</text>
<text x="12.2" y="114.2" transform="rotate(-90 12.2 114.2)">Справ. №</text>
<text x="12.2" y="180" transform="rotate(-90 12.2 180)">Подп. и дата</text>
<text x="12.2" y="205" transform="rotate(-90 12.2 205)">Инв.№ дубл.</text>
<text x="12.2" y="230" transform="rotate(-90 12.2 230)">Взам.инв.№</text>
<text x="368.1" y="256.2">Лит.</text>
<text x="382.7" y="256.2">Масса</text>
<text x="397.6" y="256.2">Масштаб</text>
<text x="230.5" y="261.3">Изм.</text>
<text x="237.5" y="261.3">Лист</text>
<text x="247.5" y="261.3">№ докум.</text>
<text x="272.6" y="261.3">Подп.</text>
<text x="285.6" y="261.3">Дата</text>
<text x="12.2" y="265" transform="rotate(-90 12.2 265)">Подп. и дата</text>
<text x="230.5" y="266.3">Разраб.</text>
<text x="247.5" y="266.3">Иванов</text>
<text x="230.5" y="271.3">Пров.</text>
<text x="247.5" y="271.3">Смирнов</text>
<text x="230.5" y="276.3">Т.контр.</text>
<text x="365.5" y="276.2">Лист</text>
<text x="385.5" y="276.2">Листов</text>
<text x="406.8" y="276.3">1</text>
<text x="230.5" y="286.3">Н. контр.</text>
<text x="247.5" y="286.3">Попов</text>
<text x="12.2" y="290" transform="rotate(-90 12.2 290)">Инв.№ подл.</text>
<text x="230.5" y="291.3">Утв.</text>
<text x="247.5" y="291.2">Лыткин</text>
<text x="295.5" y="296.3">Копировал</text>
<text x="365.5" y="296.3">Формат</text>
<text x="383.3" y="296.3">A3</text>
</g>
<g font-size="4" fill="#000002">
<text x="384" y="266">78.96</text>
<text x="403.7" y="266">2:1</text>
<text x="315.7" y="276">Сборочный чертёж</text>
</g>
</svg>
